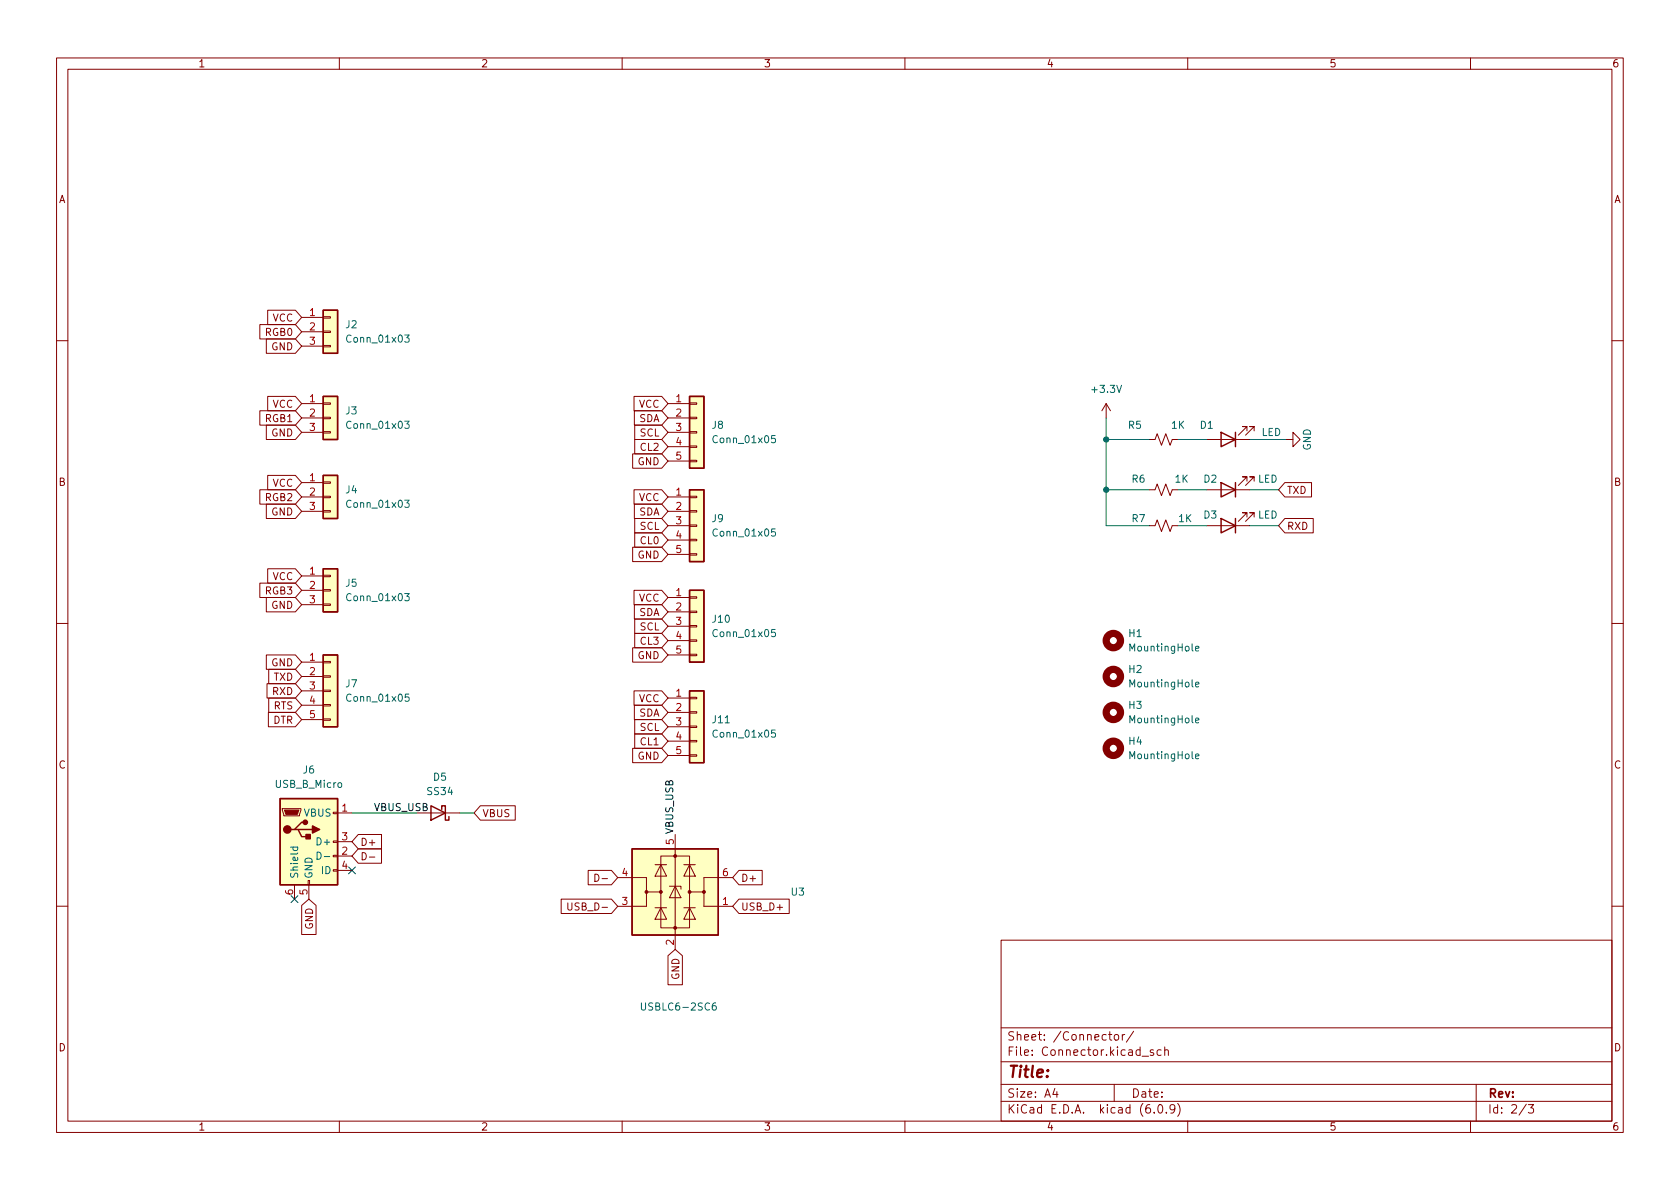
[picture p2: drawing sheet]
<svg xmlns="http://www.w3.org/2000/svg" width="297mm" height="210mm" viewBox="0 0 297 210" stroke-linecap="round" stroke-linejoin="round" font-family="sans-serif">
<g fill="none" stroke="#840000" stroke-width=".18">
<path d="M10 10.2h277v190.1h-277zM12 12.2h273v186.1h-273zM60 10.2v2M110 10.2v2M160 10.2v2M210 10.2v2M260 10.2v2M45.9 57.4h6.3l1.1 1.3-1.1 1.2h-6.3zM47.1 59.9h5.1l1.1 1.3-1.1 1.3h-5.1zM47.3 54.9h4.9l1.1 1.2-1.1 1.3h-4.9zM53.3 56.1h3.8M53.3 58.7h3.8"/>
<path d="M57.1 58.5h1.3v.3h-1.3zM57.1 56h1.3v.3h-1.3zM10 60.2h2M45.9 72.6h6.3l1.1 1.3-1.1 1.3h-6.3zM47.1 75.2h5.1l1.1 1.2-1.1 1.3h-5.1zM47.3 70.1h4.9l1.1 1.3-1.1 1.2h-4.9zM53.3 61.2h3.8M53.3 71.4h3.8M53.3 73.9h3.8M53.3 76.4h3.8M57.1 61.1h1.3v.2h-1.3zM57.1 76.3h1.3v.3h-1.3z"/>
<path d="M57.1 73.8h1.3v.2h-1.3zM57.1 71.2h1.3v.3h-1.3zM112.1 70.1h4.9l1.1 1.3-1.1 1.2h-4.9zM112.2 72.6h4.8l1.1 1.3-1.1 1.3h-4.8zM112.2 77.7h4.8l1.1 1.3-1.1 1.3h-4.8zM112.2 75.2h4.8l1.1 1.2-1.1 1.3h-4.8zM118.1 71.4h3.8M118.1 73.9h3.8M118.1 76.4h3.8M118.1 79h3.8M121.9 78.9h1.3v.2h-1.3zM121.9 76.3h1.3v.3h-1.3z"/>
<path d="M121.9 73.8h1.3v.2h-1.3zM121.9 71.2h1.3v.3h-1.3zM195.6 71.4l-.8 1.2M195.6 71.4v2.5M195.6 71.4l.7 1.2M203.2 77.7h1l.4-1 .8 2 .7-2 .8 2 .4-1h1M213.4 77.7h7.6M220.5 76.2v-.8h-.8h.8l-1.6 1.6M221.7 76.2v-.8h-.7h.7l-1.5 1.6M227.3 77.7h1.3v-1.3l1.3 1.3-1.3 1.3v-1.3M285 60.2h2M45.9 86.6h6.3l1.1 1.3-1.1 1.2h-6.3z"/>
<path d="M47.1 89.1h5.1l1.1 1.3-1.1 1.3h-5.1zM47.3 84.1h4.9l1.1 1.2-1.1 1.3h-4.9zM53.3 85.3h3.8M53.3 87.9h3.8M53.3 90.4h3.8M57.1 90.3h1.3v.2h-1.3zM57.1 87.8h1.3v.2h-1.3zM57.1 85.2h1.3v.3h-1.3zM111.9 96.8h5.1l1.1 1.2-1.1 1.3h-5.1zM111.9 80.3h5.1l1.1 1.2-1.1 1.3h-5.1zM112.1 86.6h4.9l1.1 1.3-1.1 1.2h-4.9zM112.2 89.1h4.8l1.1 1.3-1.1 1.3h-4.8z"/>
<path d="M112.2 94.2h4.8l1.1 1.3-1.1 1.3h-4.8zM112.2 91.7h4.8l1.1 1.3-1.1 1.2h-4.8zM118.1 93h3.8M118.1 87.9h3.8M118.1 90.4h3.8M118.1 81.5h3.8M118.1 95.5h3.8M118.1 98h3.8M121.9 81.4h1.3v.3h-1.3zM121.9 97.9h1.3v.3h-1.3zM121.9 95.4h1.3v.2h-1.3zM121.9 92.8h1.3v.3h-1.3z"/>
<path d="M121.9 90.3h1.3v.2h-1.3zM121.9 87.8h1.3v.2h-1.3zM203.2 86.6h1l.4-1 .8 2 .7-2 .8 2 .4-1h1M203.2 93h1l.4-1.1 .8 2.1 .7-2.1 .8 2.1 .4-1h1M213.4 86.6h7.6M213.4 93h7.6M220.5 85.1v-.8h-.8h.8l-1.6 1.5M220.5 91.4v-.7h-.8h.8l-1.6 1.5M221.7 85.1v-.8h-.7h.7l-1.5 1.5M221.7 91.4v-.7h-.7h.7l-1.5 1.5M227.2 85.3h4.7v2.6h-4.7l-1.1-1.3zM227.2 91.7h5v2.5h-5l-1.1-1.2z"/>
<path d="M10 110.2h2M45.9 103.1h6.3l1.1 1.3-1.1 1.3h-6.3zM47.1 115.8h5.1l1.1 1.3-1.1 1.3h-5.1zM47.1 105.7h5.1l1.1 1.2-1.1 1.3h-5.1zM47.3 100.6h4.9l1.1 1.2-1.1 1.3h-4.9zM47.5 118.4h4.7l1.1 1.2-1.1 1.3h-4.7zM53.3 101.8h3.8M53.3 104.4h3.8M53.3 106.9h3.8M53.3 117.1h3.8M53.3 119.6h3.8M57.1 106.8h1.3v.3h-1.3z"/>
<path d="M57.1 104.3h1.3v.2h-1.3zM57.1 101.7h1.3v.3h-1.3zM57.1 119.5h1.3v.3h-1.3zM57.1 117h1.3v.2h-1.3zM111.9 114.5h5.1l1.1 1.3-1.1 1.3h-5.1zM112.1 104.4h4.9l1.1 1.3-1.1 1.2h-4.9zM112.2 106.9h4.8l1.1 1.3-1.1 1.3h-4.8zM112.2 112h4.8l1.1 1.3-1.1 1.2h-4.8zM112.2 109.5h4.8l1.1 1.2-1.1 1.3h-4.8zM118.1 105.7h3.8M118.1 108.2h3.8M118.1 110.7h3.8"/>
<path d="M118.1 113.3h3.8M118.1 115.8h3.8M121.9 115.7h1.3v.2h-1.3zM121.9 113.2h1.3v.2h-1.3zM121.9 110.6h1.3v.3h-1.3zM121.9 108.1h1.3v.2h-1.3zM121.9 105.5h1.3v.3h-1.3zM285 110.2h2M47.2 120.9h5l1.1 1.3-1.1 1.2h-5zM47.5 126h4.7l1.1 1.2-1.1 1.3h-4.7zM47.5 123.4h4.7l1.1 1.3-1.1 1.3h-4.7zM53.3 122.2h3.8"/>
<path d="M53.3 124.7h3.8M53.3 127.2h3.8M57.1 127.1h1.3v.3h-1.3zM57.1 124.6h1.3v.2h-1.3zM57.1 122h1.3v.3h-1.3zM111.9 132.3h5.1l1.1 1.3-1.1 1.3h-5.1zM112.1 122.2h4.9l1.1 1.2-1.1 1.3h-4.9zM112.2 124.7h4.8l1.1 1.3-1.1 1.2h-4.8zM112.2 127.2h4.8l1.1 1.3-1.1 1.3h-4.8zM112.2 129.8h4.8l1.1 1.3-1.1 1.2h-4.8zM118.1 123.4h3.8M118.1 126h3.8"/>
<path d="M118.1 128.5h3.8M118.1 131.1h3.8M118.1 133.6h3.8M121.9 133.5h1.3v.2h-1.3zM121.9 130.9h1.3v.3h-1.3zM121.9 128.4h1.3v.2h-1.3zM121.9 125.9h1.3v.2h-1.3zM121.9 123.3h1.3v.3h-1.3zM49.9 143h3.3v.3l-.2 1h-2.8zM52.1 156.5v2.5M54.5 155.7h.2v.8h-.2zM54.6 156.5v2.5"/>
<path d="M58.9 153.8h.8v.2h-.8zM58.9 151.3h.8v.2h-.8zM58.9 148.7h.8v.3h-.8zM58.9 143.6h.8v.3h-.8zM59.7 143.8h2.5M59.7 151.4h2.5M59.7 148.8h2.5M59.7 153.9h2.5M63.3 150.1h4.2v2.5h-4.2l-1.1-1.2zM63.3 147.6h4.2v2.5h-4.2l-1.1-1.3zM64 150.8a.64 .64 0 0 1 .8 .6 .64 .64 0 0 1-.8 .6zM65.3 151.6h1"/>
<path d="M73.7 143.8h7.6M84.9 142.5h6.2v2.5h-6.2l-1.1-1.2zM99.2 159h8.9l1.1 1.3-1.1 1.2h-8.9zM100.4 159.7v1l.2 .2h.3l.2-.2v-1M104 153.9h4.1l1.1 1.3-1.1 1.3h-4.1zM105.2 154.6a.64 .64 0 0 1 .7 .6 .64 .64 0 0 1-.7 .7zM106.4 155.4h1M109.2 155.2h5.1v2.5h2.5M114.3 157.7v2.6h-5.1M115.8 152.9h2.1M116.8 151.4h5.1v12.7h-5.1zM116.8 152.9l1.1 2h-2.1z"/>
<path d="M118.4 156.7h2v.5M119.4 156.7l1 2h-2zM119.4 147.6v20.3M120.9 152.9h2M121.9 152.9l1 2h-2zM124.5 157.7v2.6h5M129.5 155.2h-5v2.5h-2.6M130.7 153.9h4.1v2.6h-4.1l-1.2-1.3zM130.7 159h8.8v2.5h-8.8l-1.2-1.2zM10 160.2h2M53.3 160.1l1.3-1.1 1.3 1.1v5.2h-2.6zM115.8 160.5h2.1"/>
<path d="M116.8 160.5l1.1 2.1h-2.1zM118.1 169l1.3-1.1 1.3 1.1v5.1h-2.6zM120.9 160.5h2M121.9 160.5l1 2.1h-2zM177 166.3h108v32h-108zM285 160.2h2M60 198.3v2M110 198.3v2M160 198.3v2M177 194.8h108M177 191.8h108M177 187.8h108"/>
<path d="M177 181.8h108M186.5 192.5l-.4 1h1M186.9 193v1M196 182.9h.6M196.2 182.4v1.3l.4 .2M197 191.8v3M197.1 183.1l.2-.2 .4 .2 .1 .5-.2 .3h-.3l-.2-.1zM198.4 182.9v1M198.9 182.9l-.3 .1-.2 .2M200.4 182.4l-1.3 1.9M201.9 186.8h1.2M203.9 185.7l-.3-.1-.2 .2v.3l.5 .1v.4h-.5"/>
<path d="M204.1 196.7v.1M204.9 195.4l.2-.1a.81 .81 0 0 1 .6 .7 .81 .81 0 0 1-.3 .8h-.2a.81 .81 0 0 1-.6-.6 .81 .81 0 0 1 .3-.8zM205.3 185.7l-.4-.1-.3 .3v.4l.1 .3h.6M205.9 185.8l.2-.2 .4 .1 .1 .9M205.9 185.1v1.5M206.2 196.7v.1M207.7 196l-.3 .3h-.3l-.2-.3 .1-.6 .4-.1 .2 .2a.99 .99 0 0 1-.3 1.3h-.3M208.2 195.1a1.72 1.72 0 0 1 0 2.3M210 198.3v2M260 198.3v2M261 191.8v6.5M269.9 195.3l-1.3 1.9"/>
<path d="M270.2 195.3h1l-.6 .6 .5 .1v.7l-.2 .1h-.5l-.2-.1"/>
</g>
<g fill="#ffffc2" stroke="#ffffc2" stroke-width=".18">
<path d="M57.1 54.9h2.6v7.6h-2.6z"/>
<path d="M49.5 141.2h10.2v15.3h-10.2z"/>
<path d="M121.9 122.2h2.6v12.7h-2.6z"/>
<path d="M57.1 84.1h2.6v7.6h-2.6z"/>
<path d="M57.1 100.6h2.6v7.6h-2.6z"/>
<path d="M121.9 104.4h2.6v12.7h-2.6z"/>
<path d="M121.9 70.1h2.6v12.7h-2.6z"/>
<path d="M111.8 150.1h15.2v15.2h-15.2z"/>
<path d="M57.1 115.8h2.6v12.7h-2.6z"/>
<path d="M121.9 86.6h2.6v12.7h-2.6z"/>
<path d="M57.1 70.1h2.6v7.6h-2.6z"/>
</g>
<g fill="none" stroke="#840000" stroke-width=".25">
<path d="M57.1 54.9h2.6v7.6h-2.6zM57.1 70.1h2.6v7.6h-2.6zM121.9 70.1h2.6v12.7h-2.6zM215.9 76.4l2.5 1.3-2.5 1.3zM218.4 76.4v2.6M57.1 84.1h2.6v7.6h-2.6zM121.9 86.6h2.6v12.7h-2.6zM215.9 85.3l2.5 1.3-2.5 1.3zM215.9 91.7l2.5 1.3-2.5 1.2zM218.4 85.3v2.6M218.4 91.7v2.5M57.1 100.6h2.6v7.6h-2.6z"/>
<path d="M57.1 115.8h2.6v12.7h-2.6zM121.9 104.4h2.6v12.7h-2.6zM121.9 122.2h2.6v12.7h-2.6zM49.5 141.2h10.2v15.3h-10.2zM52.1 146.7h.6l.6 1.2h1.3M52.7 146.7h2.5M54 145.4h-.7l-1.2 1.3h-.7M76.2 142.5l2.5 1.3-2.5 1.2zM78.1 143.1v-.6h.6v2.5h.7v-.6M111.8 150.1h15.2v15.2h-15.2z"/>
</g>
<g fill="none" stroke="#006464" stroke-width=".18">
<path d="M71.6 59.2h.7l-.4 .5 .4 .1v.6l-.2 .1-.5-.1M71.6 74.5h.7l-.4 .5 .4 .1v.5l-.2 .2-.5-.2M137.1 77h-.6l-.1 .6 .2-.1 .4 .1 .1 .1v.5l-.2 .1-.5-.1M71.6 88.5h.7l-.4 .4 .4 .2v.5l-.2 .1-.5-.1M137.1 93.5h-.6l-.1 .6 .2-.1 .4 .1 .1 .2v.4l-.2 .1-.5-.1M71.6 105h.7l-.4 .4 .4 .2v.5l-.2 .1-.5-.1M137.1 111.3h-.6l-.1 .6 .2-.1 .4 .1 .1 .1v.5l-.2 .1-.5-.1M211.4 114.7l.6-.1-.1-.3h-.3l-.2 .2v.6h.5M72.3 122.7h-.6l-.1 .6 .2-.1 .4 .1 .1 .2v.4l-.2 .1-.5-.1M137.1 129.1h-.6l-.1 .6 .2-.1h.4l.1 .2v.4l-.2 .2-.5-.2M211.4 127.4l.6-.1-.1-.3h-.3l-.2 .2v.6h.5M211.4 133.7l.6-.1-.1-.2-.3-.1-.2 .2v.6h.5"/>
<path d="M211.4 121l.6-.1-.1-.2-.3-.1-.2 .2v.6h.5M51.4 149.8h1.2M51.9 149.8l-.1 .4 .2 .2 .6-.1v-.5M56.1 150.7a.64 .64 0 0 1 .7 .6 .64 .64 0 0 1-.7 .7zM57.3 151.5h1M113.4 177.4v1l.3 .2h.2l.2-.2v-1M126.5 177.4h-.3a.86 .86 0 0 0 0 1.2l.4-.1 .1-.4-.3-.3-.3 .1-.2 .2"/>
</g>
<g fill="#840000" stroke="#840000" stroke-width=".25">
<path d="M55.2 146l1.3 .7-1.3 .6z"/>
<path d="M54.1 147.6h.8v.7h-.8z"/>
<circle cx="50.8" cy="146.7" r=".63"/>
<circle cx="54" cy="145.4" r=".38"/>
</g>
<g fill="#840000" stroke="#840000" stroke-width=".18">
<path d="M50.3 143.3h2.5l-.2 .7h-2.1z"/>
<circle cx="124.5" cy="157.7" r=".25"/>
<circle cx="121.9" cy="157.7" r=".25"/>
<circle cx="119.4" cy="164.1" r=".25"/>
<circle cx="119.4" cy="151.4" r=".25"/>
<circle cx="116.8" cy="157.7" r=".25"/>
<circle cx="114.3" cy="157.7" r=".25"/>
</g>
<g fill="none" stroke="#840000" stroke-width="1.3">
<circle cx="196.8" cy="113.3" r="1.27"/>
<circle cx="196.8" cy="119.6" r="1.27"/>
<circle cx="196.8" cy="126" r="1.27"/>
<circle cx="196.8" cy="132.3" r="1.27"/>
</g>
<path d="M195.6 77.7h7.6M195.6 73.9v19.1h7.6M208.3 77.7h5.1M221 77.7h6.3M195.6 86.6h7.6M208.3 86.6h5.1M208.3 93h5.1M221 86.6h5.1M221 93h5.1M62.2 143.8h11.5M81.3 143.8h2.5" fill="none" stroke="#009600" stroke-width=".18"/>
<path d="M51.5 158.4l1.2 1.2M52.7 158.4l-1.2 1.2M61.6 153.3l1.2 1.2M62.8 153.3l-1.2 1.2" fill="none" stroke="#000084" stroke-width=".18"/>
<g fill="#009600" stroke="#009600" stroke-width=".18">
<circle cx="195.6" cy="86.6" r=".46"/>
<circle cx="195.6" cy="77.7" r=".46"/>
</g>
<text font-size="2.8" fill="#840000" x="178" y="190.6">Title:</text>
<g font-size="2.1" fill="#840000">
<text x="178" y="184">Sheet: /Connector/</text>
<text x="178" y="186.7">File: Connector.kicad_sch</text>
<text x="178" y="196.9">KiCad E.D.A. kicad (6.0.9)</text>
<text x="178" y="194.1">Size: A4</text>
<text x="200" y="194.1">Date:</text>
<text x="263" y="194.1">Rev:</text>
<text x="263" y="196.9">Id: 2/3</text>
</g>
<g font-size="1.8" fill="#840000">
<text x="35" y="11.9">1</text>
<text x="85" y="11.9">2</text>
<text x="135" y="11.9">3</text>
<text x="185" y="11.9">4</text>
<text x="235" y="11.9">5</text>
<text x="285" y="11.9">6</text>
<text x="10.3" y="35.9">A</text>
<text x="285.3" y="35.9">A</text>
<text x="47" y="59.4">RGB0</text>
<text x="48.2" y="56.9">VCC</text>
<text x="48" y="61.9">GND</text>
<text x="47" y="74.6">RGB1</text>
<text x="48" y="77.2">GND</text>
<text x="48.2" y="72.1">VCC</text>
<text x="112.9" y="72.1">VCC</text>
<text x="112.9" y="74.6">SDA</text>
<text x="113.1" y="77.2">SCL</text>
<text x="112.8" y="82.3">GND</text>
<text x="113.3" y="79.7">CL2</text>
<text x="10.3" y="85.9">B</text>
<text x="47" y="88.6">RGB2</text>
<text x="48.2" y="86.1">VCC</text>
<text x="112.9" y="88.6">VCC</text>
<text x="227.5" y="87.3">TXD</text>
<text x="285.3" y="85.9">B</text>
<text x="48" y="91.1">GND</text>
<text x="112.9" y="91.1">SDA</text>
<text x="113.1" y="93.7">SCL</text>
<text x="227.5" y="93.7">RXD</text>
<text x="112.8" y="98.8">GND</text>
<text x="113.3" y="96.2">CL0</text>
<text x="47" y="105.1">RGB3</text>
<text x="48" y="107.7">GND</text>
<text x="48.2" y="102.6">VCC</text>
<text x="112.9" y="106.4">VCC</text>
<text x="112.9" y="108.9">SDA</text>
<text x="113.1" y="111.5">SCL</text>
<text x="48" y="117.8">GND</text>
<text x="112.8" y="116.5">GND</text>
<text x="113.3" y="114">CL3</text>
<text x="48.2" y="122.9">RXD</text>
<text x="48.4" y="125.4">RTS</text>
<text x="48.4" y="120.4">TXD</text>
<text x="112.9" y="124.2">VCC</text>
<text x="48.3" y="128">DTR</text>
<text x="112.9" y="126.7">SDA</text>
<text x="113.1" y="129.2">SCL</text>
<text x="113.3" y="131.8">CL1</text>
<text x="10.3" y="135.9">C</text>
<text x="112.8" y="134.3">GND</text>
<text x="285.3" y="135.9">C</text>
<text x="63.7" y="149.6">D+</text>
<text x="85.2" y="144.5">VBUS</text>
<text x="131" y="155.9">D+</text>
<text x="101.2" y="161">USB_D-</text>
<text x="131" y="161">USB_D+</text>
<text x="55.3" y="164.4" transform="rotate(-90 55.3 164.4)">GND</text>
<text x="120.1" y="173.2" transform="rotate(-90 120.1 173.2)">GND</text>
<text x="10.3" y="185.9">D</text>
<text x="285.3" y="185.9">D</text>
<text x="35" y="199.9">1</text>
<text x="85" y="199.9">2</text>
<text x="135" y="199.9">3</text>
<text x="185" y="199.9">4</text>
<text x="235" y="199.9">5</text>
<text x="285" y="199.9">6</text>
</g>
<g font-size="1.8" fill="#a90000">
<text x="54.8" y="55.9">1</text>
<text x="54.8" y="58.4">2</text>
<text x="54.8" y="61">3</text>
<text x="54.8" y="71.1">1</text>
<text x="119.5" y="71.1">1</text>
<text x="54.8" y="73.7">2</text>
<text x="54.8" y="76.2">3</text>
<text x="119.5" y="73.7">2</text>
<text x="119.5" y="76.2">3</text>
<text x="119.5" y="78.7">4</text>
<text x="119.5" y="81.3">5</text>
<text x="54.8" y="85.1">1</text>
<text x="54.8" y="87.6">2</text>
<text x="119.5" y="87.6">1</text>
<text x="54.8" y="90.2">3</text>
<text x="119.5" y="90.2">2</text>
<text x="119.5" y="92.7">3</text>
<text x="119.5" y="95.2">4</text>
<text x="54.8" y="101.6">1</text>
<text x="119.5" y="97.8">5</text>
<text x="54.8" y="104.1">2</text>
<text x="54.8" y="106.7">3</text>
<text x="119.5" y="105.4">1</text>
<text x="119.5" y="107.9">2</text>
<text x="119.5" y="110.5">3</text>
<text x="119.5" y="113">4</text>
<text x="54.8" y="116.8">1</text>
<text x="54.8" y="119.4">2</text>
<text x="119.5" y="115.6">5</text>
<text x="54.8" y="121.9">3</text>
<text x="54.8" y="124.5">4</text>
<text x="119.5" y="123.2">1</text>
<text x="119.5" y="125.7">2</text>
<text x="54.8" y="127">5</text>
<text x="119.5" y="128.3">3</text>
<text x="119.5" y="130.8">4</text>
<text x="119.5" y="133.3">5</text>
<text x="60.5" y="143.5">1</text>
<text x="60.5" y="148.6">3</text>
<text x="60.5" y="151.1">2</text>
<text x="60.5" y="153.7">4</text>
<text x="110" y="154.9">4</text>
<text x="127.8" y="154.9">6</text>
<text x="51.8" y="158.2" transform="rotate(-90 51.8 158.2)">6</text>
<text x="54.4" y="158.2" transform="rotate(-90 54.4 158.2)">5</text>
<text x="110" y="160">3</text>
<text x="127.8" y="160">1</text>
<text x="119.1" y="167.1" transform="rotate(-90 119.1 167.1)">2</text>
</g>
<g font-size="1.8" fill="#006464">
<text x="61.1" y="58">J2</text>
<text x="61.6" y="60.6">Conn_01x03</text>
<text x="193.2" y="69.5">+3.3V</text>
<text x="61.1" y="73.3">J3</text>
<text x="61.6" y="75.8">Conn_01x03</text>
<text x="125.9" y="75.8">J8</text>
<text x="199.5" y="75.8">R5</text>
<text x="207.1" y="75.8">1K</text>
<text x="212.2" y="75.8">D1</text>
<text x="223" y="77.1">LED</text>
<text x="126.4" y="78.4">Conn_01x05</text>
<text x="231.8" y="79.7" transform="rotate(-90 231.8 79.7)">GND</text>
<text x="61.1" y="87.2">J4</text>
<text x="61.6" y="89.8">Conn_01x03</text>
<text x="200.2" y="85.3">R6</text>
<text x="207.8" y="85.3">1K</text>
<text x="212.9" y="85.3">D2</text>
<text x="222.4" y="85.3">LED</text>
<text x="125.9" y="92.3">J9</text>
<text x="126.4" y="94.9">Conn_01x05</text>
<text x="200.2" y="92.3">R7</text>
<text x="208.4" y="92.3">1K</text>
<text x="212.9" y="91.7">D3</text>
<text x="222.4" y="91.7">LED</text>
<text x="61.1" y="103.8">J5</text>
<text x="61.6" y="106.3">Conn_01x03</text>
<text x="126" y="110.1">J10</text>
<text x="126.4" y="112.6">Conn_01x05</text>
<text x="199.6" y="112.6">H1</text>
<text x="199.6" y="119">H2</text>
<text x="200" y="115.2">MountingHole</text>
<text x="61.1" y="121.5">J7</text>
<text x="61.6" y="124.1">Conn_01x05</text>
<text x="199.6" y="125.3">H3</text>
<text x="200" y="121.5">MountingHole</text>
<text x="126" y="127.9">J11</text>
<text x="126.4" y="130.4">Conn_01x05</text>
<text x="199.6" y="131.7">H4</text>
<text x="200" y="127.9">MountingHole</text>
<text x="53.6" y="136.8">J6</text>
<text x="200" y="134.2">MountingHole</text>
<text x="48.8" y="139.3">USB_B_Micro</text>
<text x="75.6" y="140.6">SS34</text>
<text x="76.7" y="138">D5</text>
<text x="53.8" y="144.4">VBUS</text>
<text x="56.4" y="149.5">D+</text>
<text x="52.7" y="155.4" transform="rotate(-90 52.7 155.4)">Shield</text>
<text x="55.2" y="155.4" transform="rotate(-90 55.2 155.4)">GND</text>
<text x="56.9" y="154.6">ID</text>
<text x="139.9" y="158.4">U3</text>
<text x="114" y="178.7">USBLC6-2SC6</text>
</g>
<g font-size="1.8" fill="#0f0f0f">
<text x="66" y="143.4">VBUS_USB</text>
<text x="119.1" y="149.3" transform="rotate(-90 119.1 149.3)">5 VBUS_USB</text>
</g>
</svg>
